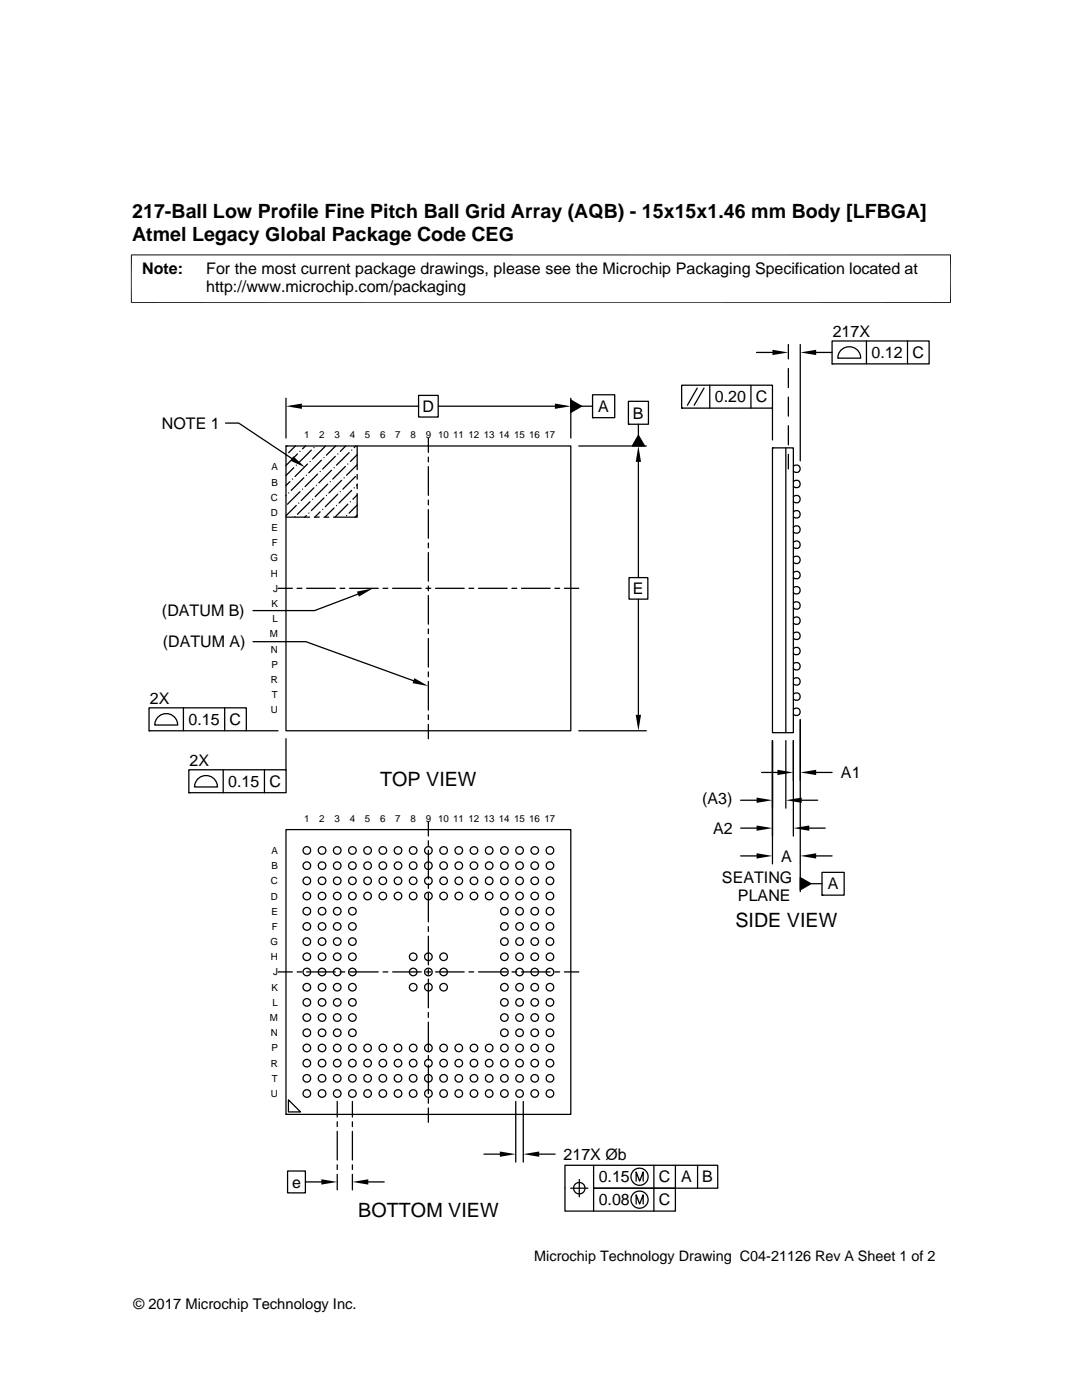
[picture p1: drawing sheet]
<svg xmlns="http://www.w3.org/2000/svg" width="216mm" height="279mm" viewBox="0 0 216 279" stroke-linecap="round" stroke-linejoin="round" font-family="sans-serif">
<g fill="none" stroke="#000" stroke-width=".25">
<path d="M57.1 79.5v7.9M83.5 78.9h3.9v4.3h-3.9zM113.9 79.5v7.9M113.9 79.8l2.1 1.3-2.1 1.2zM118.2 78.8h4.5v4.6h-4.5zM136 76.9h18.1v4.5h-18.1zM139.1 77.4l-1.9 3.5M140.5 77.4l-2 3.5M141.6 76.9v4.5M149.8 76.9v4.5M151 70.3h3.1M157.3 68.7v2.9"/>
<path d="M157.3 73.5v3.8M157.3 79.2v3.9M159.7 68.7v23.3M162.9 70.3h3.1M166 68.1h19.4v4.5h-19.4zM166 72.6h.1M167.9 69.8a2.3 2.3 0 0 1 2.5-.4 2.3 2.3 0 0 1 1.3 2.1h-4.5l.3-1.2zM172.9 68.1v4.5M181.1 68.1v4.5M45 84.4h2.6l10.6 7.1M57.1 89h56.8v56.8h-56.8zM57.1 89h.1"/>
<path d="M57.1 90.8h.1M57.1 98.9h.1M57.6 98.4h.1M57.8 96.1l-.7 .8M58.4 95.6h.1M58.6 93.3l-1.5 1.6M58.9 89l-1.3 1.3M59.1 92.8h.1M59.4 90.6l-2.3 2.3M59.9 90.1h.1M59.9 98.1l-2.5 2.5M60.2 81.1h23.3"/>
<path d="M60.4 97.6h.1M60.6 95.4l-2.5 2.5M61 89l-.6 .6M61.1 94.8h.1M61.4 92.6l-2.5 2.5M61.9 92.1h.1M62.1 89.8l-2.5 2.6M62.4 99.6h.1M62.6 89.3h.1M62.6 97.4l-2.5 2.5M63.1 96.9h.1M63.4 94.6l-2.5 2.5"/>
<path d="M63.9 94.1h.1M64.1 91.8l-2.5 2.6M64.6 91.3h.1M64.6 99.4l-2.5 2.5M64.9 89.1l-2.5 2.5M65.1 98.9h.1M65.4 96.6l-2.5 2.5M65.9 96.1h.1M66.1 93.9l-2.5 2.5M66.7 93.3h.1M66.9 91.1l-2.5 2.5M67 89l-1.9 1.8"/>
<path d="M67.4 90.6h.1M67.4 98.6l-2.5 2.5M67.9 98.1h.1M68.2 95.9l-2.6 2.5M68.7 95.4h.1M68.9 93.1l-2.5 2.5M69 89l-1.1 1.1M69.4 92.6h.1M69.7 90.3l-2.6 2.5M70.2 89.8h.1M70.2 97.9l-2.6 2.5M70.7 97.4h.1"/>
<path d="M70.9 95.1l-2.5 2.5M71 89l-.3 .3M71.3 90.7l-1.4 1.4M71.3 92.8l-2.1 2M71.3 96.8l-.1 .1M71.3 98.5v4.7h-4.8M71.3 89v4.7M71.3 94.7v.9M71.3 96.6v.9M71.3 98.8l-.9 .8M85.5 87.4v2.9M85.5 91.2v1"/>
<path d="M85.5 93.1v5.7M85.5 99.8v1M87.4 81.1h23.3M115.5 89h13.5M116 81.1h2.2M118.2 83.4h.1M125.4 80.1h4v4.6h-4zM125.4 84.7h.1M127.4 86.9l1.2 2.1h-2.4zM127.4 84.7v2.2M127.4 92.2v23.1M136 81.4h.1"/>
<path d="M154.1 81.4v6.4M154.1 89.4h4.2v56.8h-4.2zM154.1 89.4h.1M156.8 89.4v56.8M157.3 85v3.8M157.3 90.7v2.9M158.3 99.2l.7-.3a.75 .75 0 0 1 .7 .7 .75 .75 0 0 1-.7 .8l-.7-.3M158.3 96.1l.7-.3a.75 .75 0 0 1 .7 .8 .75 .75 0 0 1-.7 .7l-.7-.3M158.3 93.1l.7-.3a.75 .75 0 0 1 .7 .7 .75 .75 0 0 1-.7 .8l-.7-.3M55.5 117.4h2.8M57.1 103.2h4.7M58.9 103.1h.1"/>
<path d="M59.1 100.9l-2 2M59.3 117.4h.9M59.6 100.4h.1M61.1 102.9l-.3 .3M61.2 117.4h5.7M61.6 102.4h.1M61.9 100.1l-2.5 2.5M62.7 103.2h1M63.9 102.2l-1.1 1M64.4 101.6h.1M64.6 103.2h1M66.7 101.4l-1.9 1.8"/>
<path d="M67.1 100.9h.1M67.9 117.4h.9M69.2 102.9h.1M69.4 100.6l-2.5 2.5M69.8 117.4h5.7M69.9 100.1h.1M71.3 102.8l-.4 .4M71.3 100.8l-1.6 1.6M71.4 118.6l-8.6 3.3h-12.3M76.4 117.4h1M78.3 117.4h5.8M85 117.4h1"/>
<path d="M85.5 101.7v5.7M85.5 108.4v.9M85.5 110.3v5.7M85.5 116.9v1M85.5 118.9v5.7M86.9 117.4h5.7M93.6 117.4h.9M95.5 117.4h5.7M102.2 117.4h.9M104.1 117.4h5.7M110.7 117.4h1M112.6 117.4h2.9"/>
<path d="M125.5 115.3h3.8v4.3h-3.8zM127.4 119.6v23.1M158.3 117.3l.7-.2a.75 .75 0 0 1 .7 .7 .75 .75 0 0 1-.7 .7l-.7-.2M158.3 114.3l.7-.3a.75 .75 0 0 1 .7 .8 .75 .75 0 0 1-.7 .7l-.7-.3M158.3 111.3l.7-.3a.75 .75 0 0 1 .7 .7 .75 .75 0 0 1-.7 .8l-.7-.3M158.3 108.2l.7-.2a.75 .75 0 0 1 .7 .7 .75 .75 0 0 1-.7 .8l-.7-.3M158.3 105.2l.7-.3a.75 .75 0 0 1 .7 .8 .75 .75 0 0 1-.7 .7l-.7-.3M158.3 102.2l.7-.3a.75 .75 0 0 1 .7 .7 .75 .75 0 0 1-.7 .8l-.7-.3M50.5 128.1h10.5l21.5 7.7M85.5 125.5v1M85.5 127.4v5.7M85.5 134.1v.9"/>
<path d="M85.5 136v5.7M158.3 138.6l.7-.3a.75 .75 0 0 1 .7 .7 .75 .75 0 0 1-.7 .8l-.7-.3M158.3 135.5l.7-.3a.75 .75 0 0 1 .7 .8 .75 .75 0 0 1-.7 .7l-.7-.3M158.3 132.5l.7-.3a.75 .75 0 0 1 .7 .8 .75 .75 0 0 1-.7 .7l-.7-.3M158.3 129.5l.7-.3a.75 .75 0 0 1 .7 .7 .75 .75 0 0 1-.7 .8l-.7-.3M158.3 126.4l.7-.3a.75 .75 0 0 1 .7 .8 .75 .75 0 0 1-.7 .7l-.7-.2M158.3 123.4l.7-.3a.75 .75 0 0 1 .7 .8 .75 .75 0 0 1-.7 .7l-.7-.3M158.3 120.4l.7-.3a.75 .75 0 0 1 .7 .7 .75 .75 0 0 1-.7 .8l-.7-.3M29.7 141.3h19.4v4.5h-19.4zM29.7 145.8h.1M31.7 143a2.28 2.28 0 0 1 2.4-.4 2.28 2.28 0 0 1 1.4 2.1h-4.6l.3-1.2zM36.6 141.3v4.5"/>
<path d="M37.7 153.6h19.4v4.6h-19.4zM37.7 158.2h.1M39.6 155.3a2.28 2.28 0 0 1 2.4-.3 2.28 2.28 0 0 1 1.4 2.1h-4.6l.3-1.2zM44.5 153.6v4.6M44.8 141.3v4.5M49.1 145.8h6.4M52.8 153.6v4.6M57.1 147.4v6.2M85.5 142.7v.9M85.5 144.6v2.8M115.5 145.8h13.5M147.8 159.7h3.2"/>
<path d="M152 154.2h3.1M154.1 147.8v24.6M156.8 147.8v13.5M158.3 147.8v19.1M158.3 141.6l.7-.3a.75 .75 0 0 1 .7 .8 .75 .75 0 0 1-.7 .7l-.7-.3M159.7 143.6v34.3M160 159.7h3.2M162.9 154.2h3.1M57.1 165.6h56.8v56.8h-56.8zM85.5 164v2.8M85.5 167.8v.9M85.5 169.7v5.7"/>
<path d="M85.5 176.4v.9M85.5 178.3v5.7M147.8 165.3h3.2M147.8 170.8h3.2M159.7 175.2l2.1 1.2-2.1 1.2zM161.5 165.3h3.2M161.8 176.4h2.2M162.9 170.8h3.1M164 174.1h4.4v4.5h-4.4zM164 178.6h.1M55.5 194h2.8M59.3 194h.9"/>
<path d="M61.2 194h5.7M67.9 194h.9M69.8 194h5.7M76.4 194h1M78.3 194h5.8M85 194h1M85.5 184.9v1M85.5 186.8v5.8M85.5 193.5v1M85.5 195.4v5.7M86.9 194h5.7M93.6 194h.9"/>
<path d="M95.5 194h5.7M102.2 194h.9M104.1 194h5.7M110.7 194h1M112.6 194h2.9M57.6 219.5l2.4 2.4h-2.4zM67.3 219.8v3.1M70.3 219.8v3.1M85.5 202.1v.9M85.5 204v5.7M85.5 210.7v.9M85.5 212.6v5.7"/>
<path d="M85.5 219.2v1M102.9 219.8v12.1M104.4 219.8v12.1M57.1 222.4h.1M57.4 233.7h3.5v4.4h-3.5zM60.9 235.9h3.2M67.3 223.9v.9M67.3 225.8v5.7M67.3 232.5v.9M67.3 234.4v3.1M70.3 223.9v.9M70.3 225.8v5.7"/>
<path d="M70.3 232.5v.9M70.3 234.4v3.1M73.5 235.9h3.2M85.5 221.1v2.9M96.6 230.3h3.1M107.6 230.3h3.2M113.9 237.1h3.4M115.6 235.4v3.4M118.4 232.6v4.5h16.4v4.6h-22.1v-9.1h30.5v4.5h-24.8v4.6M126.9 235.7v-1.8l.7 1.8 .7-1.8v1.8M130.5 232.6v9.1M134.8 232.6v4.5"/>
<path d="M139.2 232.6v4.5M126.9 240.3v-1.8l.7 1.8 .7-1.8v1.8"/>
<circle cx="61.2" cy="169.7" r=".76"/>
<circle cx="61.2" cy="172.8" r=".76"/>
<circle cx="61.2" cy="175.8" r=".76"/>
<circle cx="61.2" cy="178.8" r=".76"/>
<circle cx="64.3" cy="169.7" r=".76"/>
<circle cx="64.3" cy="178.8" r=".76"/>
<circle cx="64.3" cy="175.8" r=".76"/>
<circle cx="64.3" cy="172.8" r=".76"/>
<circle cx="67.3" cy="169.7" r=".76"/>
<circle cx="67.3" cy="178.8" r=".76"/>
<circle cx="67.3" cy="172.8" r=".76"/>
<circle cx="67.3" cy="175.8" r=".76"/>
<circle cx="70.3" cy="169.7" r=".76"/>
<circle cx="70.3" cy="178.8" r=".76"/>
<circle cx="70.3" cy="172.8" r=".76"/>
<circle cx="70.3" cy="175.8" r=".76"/>
<circle cx="73.3" cy="169.7" r=".76"/>
<circle cx="73.3" cy="178.8" r=".76"/>
<circle cx="73.3" cy="172.8" r=".76"/>
<circle cx="73.3" cy="175.8" r=".76"/>
<circle cx="76.4" cy="169.7" r=".76"/>
<circle cx="76.4" cy="178.8" r=".76"/>
<circle cx="76.4" cy="172.8" r=".76"/>
<circle cx="76.4" cy="175.8" r=".76"/>
<circle cx="79.4" cy="169.7" r=".76"/>
<circle cx="79.4" cy="178.8" r=".76"/>
<circle cx="79.4" cy="172.8" r=".76"/>
<circle cx="79.4" cy="175.8" r=".76"/>
<circle cx="82.4" cy="169.7" r=".76"/>
<circle cx="82.4" cy="178.8" r=".76"/>
<circle cx="82.4" cy="172.8" r=".76"/>
<circle cx="82.4" cy="175.8" r=".76"/>
<circle cx="85.5" cy="169.7" r=".76"/>
<circle cx="85.5" cy="178.8" r=".76"/>
<circle cx="85.5" cy="172.8" r=".76"/>
<circle cx="85.5" cy="175.8" r=".76"/>
<circle cx="88.5" cy="169.7" r=".76"/>
<circle cx="88.5" cy="178.8" r=".76"/>
<circle cx="88.5" cy="175.8" r=".76"/>
<circle cx="88.5" cy="172.8" r=".76"/>
<circle cx="91.5" cy="169.7" r=".76"/>
<circle cx="91.5" cy="178.8" r=".76"/>
<circle cx="91.5" cy="172.8" r=".76"/>
<circle cx="91.5" cy="175.8" r=".76"/>
<circle cx="94.6" cy="169.7" r=".76"/>
<circle cx="94.6" cy="178.8" r=".76"/>
<circle cx="94.6" cy="175.8" r=".76"/>
<circle cx="94.6" cy="172.8" r=".76"/>
<circle cx="97.6" cy="169.7" r=".76"/>
<circle cx="97.6" cy="178.8" r=".76"/>
<circle cx="97.6" cy="172.8" r=".76"/>
<circle cx="97.6" cy="175.8" r=".76"/>
<circle cx="100.6" cy="169.7" r=".76"/>
<circle cx="100.7" cy="172.8" r=".76"/>
<circle cx="100.7" cy="175.8" r=".76"/>
<circle cx="100.7" cy="178.8" r=".76"/>
<circle cx="103.7" cy="169.7" r=".76"/>
<circle cx="103.7" cy="175.8" r=".76"/>
<circle cx="103.7" cy="172.8" r=".76"/>
<circle cx="103.7" cy="178.8" r=".76"/>
<circle cx="106.7" cy="169.7" r=".76"/>
<circle cx="106.7" cy="178.8" r=".76"/>
<circle cx="106.7" cy="175.8" r=".76"/>
<circle cx="106.7" cy="172.8" r=".76"/>
<circle cx="109.7" cy="169.7" r=".76"/>
<circle cx="109.7" cy="178.8" r=".76"/>
<circle cx="109.7" cy="172.8" r=".76"/>
<circle cx="109.7" cy="175.8" r=".76"/>
<circle cx="61.2" cy="194" r=".76"/>
<circle cx="61.2" cy="181.9" r=".76"/>
<circle cx="61.2" cy="187.9" r=".76"/>
<circle cx="61.2" cy="184.9" r=".76"/>
<circle cx="61.2" cy="190.9" r=".76"/>
<circle cx="61.2" cy="197" r=".76"/>
<circle cx="64.3" cy="194" r=".76"/>
<circle cx="64.3" cy="181.9" r=".76"/>
<circle cx="64.3" cy="187.9" r=".76"/>
<circle cx="64.3" cy="190.9" r=".76"/>
<circle cx="64.3" cy="184.9" r=".76"/>
<circle cx="64.3" cy="197" r=".76"/>
<circle cx="67.3" cy="194" r=".76"/>
<circle cx="67.3" cy="181.9" r=".76"/>
<circle cx="67.3" cy="187.9" r=".76"/>
<circle cx="67.3" cy="184.9" r=".76"/>
<circle cx="67.3" cy="197" r=".76"/>
<circle cx="67.3" cy="190.9" r=".76"/>
<circle cx="70.3" cy="194" r=".76"/>
<circle cx="70.3" cy="181.9" r=".76"/>
<circle cx="70.3" cy="187.9" r=".76"/>
<circle cx="70.3" cy="184.9" r=".76"/>
<circle cx="70.3" cy="190.9" r=".76"/>
<circle cx="70.3" cy="197" r=".76"/>
<circle cx="82.4" cy="194" r=".76"/>
<circle cx="82.4" cy="190.9" r=".76"/>
<circle cx="82.4" cy="197" r=".76"/>
<circle cx="85.5" cy="197" r=".76"/>
<circle cx="85.5" cy="190.9" r=".76"/>
<circle cx="85.5" cy="194" r=".76"/>
<circle cx="88.5" cy="194" r=".76"/>
<circle cx="88.5" cy="190.9" r=".76"/>
<circle cx="88.5" cy="197" r=".76"/>
<circle cx="100.6" cy="194" r=".76"/>
<circle cx="100.7" cy="181.9" r=".76"/>
<circle cx="100.7" cy="187.9" r=".76"/>
<circle cx="100.7" cy="197" r=".76"/>
<circle cx="100.7" cy="184.9" r=".76"/>
<circle cx="100.7" cy="190.9" r=".76"/>
<circle cx="103.7" cy="194" r=".76"/>
<circle cx="103.7" cy="181.9" r=".76"/>
<circle cx="103.7" cy="197" r=".76"/>
<circle cx="103.7" cy="187.9" r=".76"/>
<circle cx="103.7" cy="184.9" r=".76"/>
<circle cx="103.7" cy="190.9" r=".76"/>
<circle cx="106.7" cy="194" r=".76"/>
<circle cx="106.7" cy="181.9" r=".76"/>
<circle cx="106.7" cy="184.9" r=".76"/>
<circle cx="106.7" cy="190.9" r=".76"/>
<circle cx="106.7" cy="187.9" r=".76"/>
<circle cx="106.7" cy="197" r=".76"/>
<circle cx="109.7" cy="184.9" r=".76"/>
<circle cx="109.7" cy="197" r=".76"/>
<circle cx="109.7" cy="190.9" r=".76"/>
<circle cx="109.7" cy="187.9" r=".76"/>
<circle cx="109.7" cy="181.9" r=".76"/>
<circle cx="109.7" cy="194" r=".76"/>
<circle cx="61.2" cy="218.2" r=".76"/>
<circle cx="61.2" cy="206.1" r=".76"/>
<circle cx="61.2" cy="212.2" r=".76"/>
<circle cx="61.2" cy="215.2" r=".76"/>
<circle cx="61.2" cy="203.1" r=".76"/>
<circle cx="61.2" cy="209.1" r=".76"/>
<circle cx="61.2" cy="200" r=".76"/>
<circle cx="64.3" cy="218.2" r=".76"/>
<circle cx="64.3" cy="206.1" r=".76"/>
<circle cx="64.3" cy="215.2" r=".76"/>
<circle cx="64.3" cy="203.1" r=".76"/>
<circle cx="64.3" cy="212.2" r=".76"/>
<circle cx="64.3" cy="209.1" r=".76"/>
<circle cx="64.3" cy="200" r=".76"/>
<circle cx="67.3" cy="218.2" r=".76"/>
<circle cx="67.3" cy="206.1" r=".76"/>
<circle cx="67.3" cy="209.1" r=".76"/>
<circle cx="67.3" cy="212.2" r=".76"/>
<circle cx="67.3" cy="200" r=".76"/>
<circle cx="67.3" cy="203.1" r=".76"/>
<circle cx="67.3" cy="215.2" r=".76"/>
<circle cx="70.3" cy="218.2" r=".76"/>
<circle cx="70.3" cy="206.1" r=".76"/>
<circle cx="70.3" cy="209.1" r=".76"/>
<circle cx="70.3" cy="200" r=".76"/>
<circle cx="70.3" cy="212.2" r=".76"/>
<circle cx="70.3" cy="215.2" r=".76"/>
<circle cx="70.3" cy="203.1" r=".76"/>
<circle cx="73.3" cy="218.2" r=".76"/>
<circle cx="73.3" cy="215.2" r=".76"/>
<circle cx="73.3" cy="209.1" r=".76"/>
<circle cx="73.3" cy="212.2" r=".76"/>
<circle cx="76.4" cy="218.2" r=".76"/>
<circle cx="76.4" cy="215.2" r=".76"/>
<circle cx="76.4" cy="212.2" r=".76"/>
<circle cx="76.4" cy="209.1" r=".76"/>
<circle cx="79.4" cy="218.2" r=".76"/>
<circle cx="79.4" cy="215.2" r=".76"/>
<circle cx="79.4" cy="209.1" r=".76"/>
<circle cx="79.4" cy="212.2" r=".76"/>
<circle cx="82.4" cy="218.2" r=".76"/>
<circle cx="82.4" cy="215.2" r=".76"/>
<circle cx="82.4" cy="212.2" r=".76"/>
<circle cx="82.4" cy="209.1" r=".76"/>
<circle cx="85.5" cy="218.2" r=".76"/>
<circle cx="85.5" cy="215.2" r=".76"/>
<circle cx="85.5" cy="212.2" r=".76"/>
<circle cx="85.5" cy="209.1" r=".76"/>
<circle cx="88.5" cy="218.2" r=".76"/>
<circle cx="88.5" cy="212.2" r=".76"/>
<circle cx="88.5" cy="209.1" r=".76"/>
<circle cx="88.5" cy="215.2" r=".76"/>
<circle cx="91.5" cy="218.2" r=".76"/>
<circle cx="91.5" cy="215.2" r=".76"/>
<circle cx="91.5" cy="209.1" r=".76"/>
<circle cx="91.5" cy="212.2" r=".76"/>
<circle cx="94.6" cy="218.2" r=".76"/>
<circle cx="94.6" cy="215.2" r=".76"/>
<circle cx="94.6" cy="209.1" r=".76"/>
<circle cx="94.6" cy="212.2" r=".76"/>
<circle cx="97.6" cy="218.2" r=".76"/>
<circle cx="97.6" cy="209.1" r=".76"/>
<circle cx="97.6" cy="215.2" r=".76"/>
<circle cx="97.6" cy="212.2" r=".76"/>
<circle cx="100.6" cy="218.2" r=".76"/>
<circle cx="100.7" cy="206.1" r=".76"/>
<circle cx="100.7" cy="209.1" r=".76"/>
<circle cx="100.7" cy="212.2" r=".76"/>
<circle cx="100.7" cy="203.1" r=".76"/>
<circle cx="100.7" cy="200" r=".76"/>
<circle cx="100.7" cy="215.2" r=".76"/>
<circle cx="103.7" cy="218.2" r=".76"/>
<circle cx="103.7" cy="206.1" r=".76"/>
<circle cx="103.7" cy="200" r=".76"/>
<circle cx="103.7" cy="209.1" r=".76"/>
<circle cx="103.7" cy="212.2" r=".76"/>
<circle cx="103.7" cy="215.2" r=".76"/>
<circle cx="103.7" cy="203.1" r=".76"/>
<circle cx="106.7" cy="218.2" r=".76"/>
<circle cx="106.7" cy="206.1" r=".76"/>
<circle cx="106.7" cy="200" r=".76"/>
<circle cx="106.7" cy="215.2" r=".76"/>
<circle cx="106.7" cy="212.2" r=".76"/>
<circle cx="106.7" cy="203.1" r=".76"/>
<circle cx="106.7" cy="209.1" r=".76"/>
<circle cx="109.7" cy="218.2" r=".76"/>
<circle cx="109.7" cy="215.2" r=".76"/>
<circle cx="109.7" cy="209.1" r=".76"/>
<circle cx="109.7" cy="200" r=".76"/>
<circle cx="109.7" cy="212.2" r=".76"/>
<circle cx="109.7" cy="203.1" r=".76"/>
<circle cx="109.7" cy="206.1" r=".76"/>
<circle cx="115.6" cy="237.1" r="1.14"/>
<circle cx="127.6" cy="234.8" r="1.71"/>
<circle cx="127.6" cy="239.4" r="1.71"/>
</g>
<g fill="#000">
<path d="M154.1 69.8l3.2 .5-3.2 .6zM159.7 70.3l3.2-.5v1.1zM58.5 91.1l2.4 2.2-3-1.4zM57.1 81.1l3.1-.6v1.1zM110.7 80.5l3.2 .6-3.2 .5zM113.9 79.8l2.1 1.3-2.1 1.2zM127.4 89l.5 3.2h-1zM127.4 86.9l1.2 2.1h-2.4zM71.2 118.1l3.2-.7-2.8 1.7zM82.7 135.3l2.8 1.6-3.2-.6zM126.9 142.7h1l-.5 3.1zM151 159.2l3.1 .5-3.1 .5z"/>
<path d="M155.1 153.6l3.2 .6-3.2 .5zM156.8 159.7l3.2-.5v1zM159.7 154.2l3.2-.6v1.1zM151 164.7l3.1 .6-3.1 .5zM151 170.3l3.1 .5-3.1 .5zM159.7 175.2l2.1 1.2-2.1 1.2zM158.3 165.3l3.2-.6v1.1zM159.7 170.8l3.2-.5v1zM64.1 235.4l3.2 .5-3.2 .5zM70.3 235.9l3.2-.5v1zM99.7 229.8l3.2 .5-3.2 .6zM104.4 230.3l3.2-.5v1.1z"/>
</g>
<path d="M26.1 50.9h163.7M26.2 50.8v9.7M189.7 50.8v9.7M26.1 60.4h163.7" fill="none" stroke="#000" stroke-width=".2"/>
<g font-size="3.9">
<text x="26.4" y="43.5">217-Ball Low Profile Fine Pitch Ball Grid Array (AQB) - 15x15x1.46 mm Body [LFBGA]</text>
<text x="26.4" y="48">Atmel Legacy Global Package Code CEG</text>
<text x="75.8" y="156.8">TOP VIEW</text>
<text x="146.7" y="184.9">SIDE VIEW</text>
<text x="71.5" y="242.8">BOTTOM VIEW</text>
</g>
<g font-size="3.2">
<text x="28.4" y="54.6">Note:</text>
<text x="41.1" y="58.3">http://www.microchip.com/packaging</text>
<text x="41.1" y="54.6">For the most current package drawings, please see the Microchip Packaging Specification located at</text>
<text x="166.2" y="67.3">217X</text>
<text x="173.9" y="71.5">0.12</text>
<text x="182.1" y="71.5">C</text>
<text x="84.3" y="82.2">D</text>
<text x="119.4" y="82.2">A</text>
<text x="126.3" y="83.5">B</text>
<text x="142.6" y="80.3">0.20</text>
<text x="150.8" y="80.3">C</text>
<text x="32.3" y="85.6">NOTE 1</text>
<text x="126.3" y="118.6">E</text>
<text x="32.3" y="123">(DATUM B)</text>
<text x="32.5" y="129.1">(DATUM A)</text>
<text x="29.9" y="140.5">2X</text>
<text x="37.6" y="144.7">0.15</text>
<text x="45.8" y="144.7">C</text>
<text x="37.8" y="152.8">2X</text>
<text x="167.8" y="155.3">A1</text>
<text x="45.6" y="157">0.15</text>
<text x="53.8" y="157.1">C</text>
<text x="140.1" y="160.5">(A3)</text>
<text x="142.3" y="166.4">A2</text>
<text x="155.9" y="172">A</text>
<text x="144.1" y="176.2">SEATING</text>
<text x="147.3" y="179.9">PLANE</text>
<text x="165.2" y="177.5">A</text>
<text x="112.5" y="231.4">217X Øb</text>
<text x="58.3" y="237">e</text>
<text x="119.5" y="236">0.15</text>
<text x="131.4" y="236">C</text>
<text x="135.9" y="236">A</text>
<text x="140.1" y="236">B</text>
<text x="119.5" y="240.6">0.08</text>
<text x="131.4" y="240.6">C</text>
</g>
<g font-size="2.9">
<text x="106.6" y="251.7">Microchip Technology Drawing C04-21126 Rev A Sheet 1 of 2</text>
<text x="26.6" y="261.3">© 2017 Microchip Technology Inc.</text>
</g>
<g font-size="1.9">
<text x="60.7" y="87.4">1</text>
<text x="63.7" y="87.4">2</text>
<text x="66.7" y="87.4">3</text>
<text x="69.8" y="87.4">4</text>
<text x="72.8" y="87.4">5</text>
<text x="75.8" y="87.4">6</text>
<text x="78.9" y="87.4">7</text>
<text x="81.9" y="87.4">8</text>
<text x="84.9" y="87.4">9</text>
<text x="87.4" y="87.4">10 11 12 13 14 15 16 17</text>
<text x="54.2" y="93.9">A</text>
<text x="54.1" y="99.9">C</text>
<text x="54.2" y="96.9">B</text>
<text x="54.1" y="103">D</text>
<text x="54.2" y="106">E</text>
<text x="54" y="112.1">G</text>
<text x="54.3" y="109">F</text>
<text x="54.1" y="115.1">H</text>
<text x="54.5" y="118.1">J</text>
<text x="54.2" y="121.2">K</text>
<text x="54.4" y="124.2">L</text>
<text x="53.8" y="127.2">M</text>
<text x="54.1" y="130.2">N</text>
<text x="54.1" y="136.3">R</text>
<text x="54.2" y="133.3">P</text>
<text x="54.1" y="142.4">U</text>
<text x="54.3" y="139.3">T</text>
<text x="60.7" y="164">1</text>
<text x="63.7" y="164">2</text>
<text x="66.7" y="164">3</text>
<text x="69.8" y="164">4</text>
<text x="72.8" y="164">5</text>
<text x="75.8" y="164">6</text>
<text x="78.9" y="164">7</text>
<text x="81.9" y="164">8</text>
<text x="84.9" y="164">9</text>
<text x="87.4" y="164">10 11 12 13 14 15 16 17</text>
<text x="54.2" y="173.5">B</text>
<text x="54.2" y="170.4">A</text>
<text x="54.1" y="179.5">D</text>
<text x="54.1" y="176.5">C</text>
<text x="54.2" y="182.6">E</text>
<text x="54.3" y="185.6">F</text>
<text x="54" y="188.6">G</text>
<text x="54.1" y="191.6">H</text>
<text x="54.2" y="197.7">K</text>
<text x="54.5" y="194.7">J</text>
<text x="53.8" y="203.8">M</text>
<text x="54.4" y="200.7">L</text>
<text x="54.1" y="206.8">N</text>
<text x="54.2" y="209.8">P</text>
<text x="54.1" y="212.9">R</text>
<text x="54.3" y="215.9">T</text>
<text x="54.1" y="218.9">U</text>
</g>
</svg>
